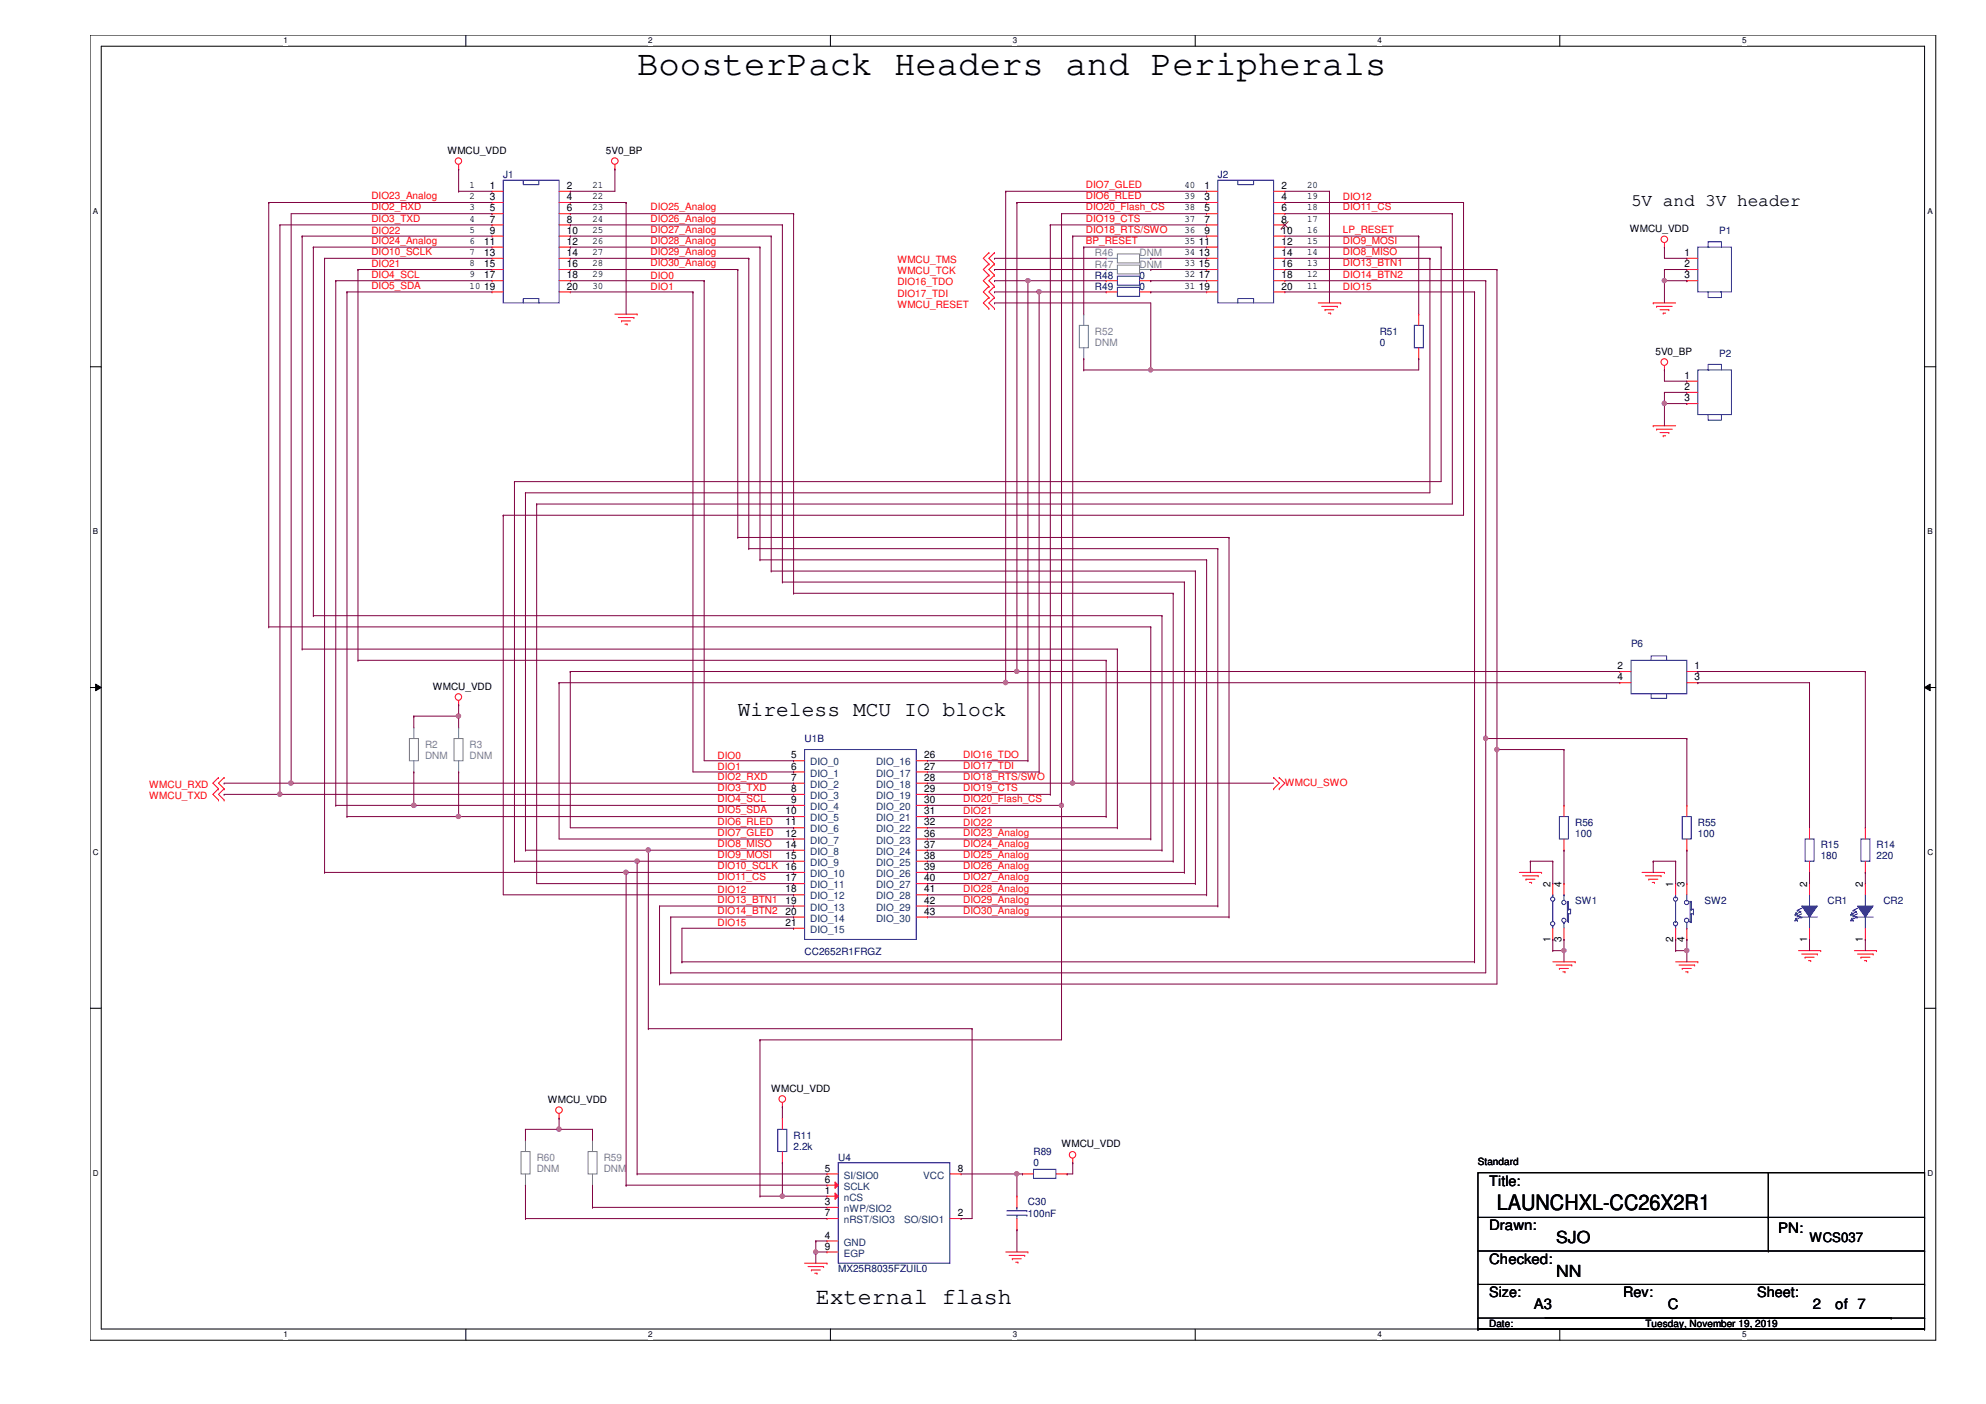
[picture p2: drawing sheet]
<svg xmlns="http://www.w3.org/2000/svg" width="420mm" height="297mm" viewBox="0 0 420 297" stroke-linecap="round" stroke-linejoin="round" font-family="sans-serif">
<path d="M19.1 7.4h390.4v276.1h-390.4zM21.4 9.8h385.8v271.4h-385.8z" fill="none" stroke="#000" stroke-width=".21"/>
<g fill="#fff">
<path d="M60 7.7h.9v1.9h-.9z"/>
<path d="M60 281.4h.9v1.9h-.9z"/>
</g>
<path d="M98.6 7.4v2.4M98.6 281.2v2.3" fill="none" stroke="#000" stroke-width=".21"/>
<g fill="#fff">
<path d="M137.1 7.7h.9v1.9h-.9z"/>
<path d="M137.1 281.4h.9v1.9h-.9z"/>
</g>
<path d="M175.7 7.4v2.4M175.7 281.2v2.3" fill="none" stroke="#000" stroke-width=".21"/>
<g fill="#fff">
<path d="M214.2 7.7h1v1.9h-1z"/>
<path d="M214.2 281.4h1v1.9h-1z"/>
</g>
<path d="M252.9 7.4v2.4M252.9 281.2v2.3" fill="none" stroke="#000" stroke-width=".21"/>
<g fill="#fff">
<path d="M291.4 7.7h1v1.9h-1z"/>
<path d="M291.4 281.4h1v1.9h-1z"/>
</g>
<path d="M330 7.4v2.4M330 281.2v2.3" fill="none" stroke="#000" stroke-width=".21"/>
<g fill="#fff">
<path d="M368.6 7.7h.9v1.9h-.9z"/>
<path d="M368.6 281.4h.9v1.9h-.9z"/>
<path d="M19.6 43.7h1.2v1.9h-1.2z"/>
<path d="M407.8 43.7h1.1v1.9h-1.1z"/>
<path d="M19.6 111.5h1.2v1.9h-1.2z"/>
<path d="M407.8 111.5h1.1v1.9h-1.1z"/>
</g>
<path d="M19.1 77.6h2.3M407.2 77.6h2.3" fill="none" stroke="#000" stroke-width=".21"/>
<g fill="#fff">
<path d="M19.6 179.4h1.3v1.9h-1.3z"/>
<path d="M407.8 179.4h1.2v1.9h-1.2z"/>
</g>
<path d="M19.1 145.5h2.3M20.2 144.7l1.2 .8-1.2 .6zM407.2 145.5l1.1-.8v1.4zM407.2 145.5h2.3" fill="none" stroke="#000" stroke-width=".21"/>
<path d="M20.2 144.7l1.2 .8-1.2 .6zM407.2 145.5l1.1-.8v1.4z" fill="#000"/>
<g fill="#fff">
<path d="M19.6 247.2h1.3v1.9h-1.3z"/>
<path d="M407.8 247.2h1.2v1.9h-1.2z"/>
</g>
<g fill="none" stroke="#000" stroke-width=".21">
<path d="M19.1 213.3h2.3M407.2 213.3h2.3M312.7 248.1h94.5v30.7h-94.5zM312.7 257.6h94.5M374.1 257.6h.1M374.1 248.1v16.6M407.2 257.6h.1M312.7 264.7h94.5M312.7 271.7h94.5M312.7 278.8v2.4M326.9 278.8h73.2M374.1 264.7h.1"/>
<path d="M400.1 278.8h.1M407.2 264.7h.1M407.2 271.7h.1M407.2 278.8h.1M407.2 278.8v2.4M312.7 281.2h.1M312.7 281.2h94.5M407.2 281.2h.1"/>
</g>
<g fill="none" stroke="#f00" stroke-width=".21">
<path d="M97 35.8h.1M97 34.8v1M130.1 35.8h.1M130.1 34.8v1M209.2 58.2h.1M209.2 55.8h.1M209.2 53.5h.1M209.2 58.2l-1.2 1.2 1.2 1.2M209.2 55.8l-1.2 1.2 1.2 1.2M209.2 53.5l-1.2 1.2 1.2 1.1M210.4 58.2h.1M210.4 55.8h.1"/>
<path d="M210.4 53.5h.1M210.4 58.2l-1.2 1.2 1.2 1.2M210.4 55.8l-1.2 1.2 1.2 1.2M210.4 53.5l-1.2 1.2 1.2 1.1M352.1 52.3h.1M352.1 51.3v1M130.1 66.5h4.7M130.8 67.2h3.3M131.5 67.9h.1M131.5 67.9h1.9M132.2 68.6h.5M132.7 68.6h.1"/>
<path d="M134.1 67.2h.1M134.8 66.5h.1M209.2 62.9h.1M209.2 65.3h.1M209.2 60.6h.1M209.2 62.9l-1.2 1.2 1.2 1.2M209.2 60.6l-1.2 1.2 1.2 1.1M210.4 62.9h.1M210.4 65.3h.1M210.4 60.6h.1M210.4 62.9l-1.2 1.2 1.2 1.2M210.4 60.6l-1.2 1.2 1.2 1.1"/>
<path d="M278.9 64.1h4.7M279.6 64.8h3.3M280.3 65.5h.1M280.3 65.5h1.9M281 66.3h.5M281.5 66.3h.1M282.9 64.8h.1M283.6 64.1h.1M349.8 64.1h.1M349.8 64.1h4.7M350.5 64.8h.1M350.5 64.8h3.3"/>
<path d="M351.2 65.5h1.9M351.9 66.3h.1M351.9 66.3h.5M352.1 78.3h.1M352.1 77.3v1M353.1 65.5h.1M349.8 90.1h.1M349.8 90.1h4.7M350.5 90.8h.1M350.5 90.8h3.3M351.2 91.5h1.9M351.9 92.2h.1"/>
<path d="M351.9 92.2h.5M353.1 91.5h.1M97 149.1h.1M97 148.2v.9M46.2 166.9h.1M46.2 169.2h.1M46.2 164.5h.1M46.2 166.9l-1.2 1.2 1.2 1.1M46.2 164.5l-1.2 1.2 1.2 1.2M47.4 166.9h.1M47.4 169.2h.1M47.4 164.5h.1"/>
<path d="M47.4 166.9l-1.2 1.2 1.2 1.1M47.4 164.5l-1.2 1.2 1.2 1.2M269.5 166.9h.1M269.5 164.5h.1M269.5 164.5l1.1 1.2-1.1 1.2M270.6 166.9h.1M270.6 164.5h.1M270.6 164.5l1.2 1.2-1.2 1.2M356.9 179.9h.1M356.9 170.4h.1M356.9 170.4v2.4M356.9 177.5v2.4"/>
<path d="M382.8 175.1h.1M382.8 175.1v2.4M321.4 184.6h4.7M322.1 185.3h3.3M322.8 186h.1M322.8 186h1.9M323.6 186.7h.4M324 186.7h.1M325.4 185.3h.1M326.1 184.6h.1M347.4 184.6h4.7M348.1 185.3h3.3"/>
<path d="M348.8 186h.1M348.8 186h1.9M349.5 186.7h.5M350 186.7h.1M351.4 185.3h.1M352.1 184.6h.1M382.8 184.6h.1M382.8 182.2v2.4M328.5 203.5h4.7M329.2 204.2h3.3M329.9 204.9h.1M329.9 204.9h1.9"/>
<path d="M330.6 205.6h.5M331.1 205.6h.1M332.5 204.2h.1M333.2 203.5h.1M354.5 203.5h4.7M355.2 204.2h3.3M355.9 204.9h.1M355.9 204.9h1.9M356.6 205.6h.5M357.1 205.6h.1M358.5 204.2h.1M359.2 203.5h.1"/>
<path d="M380.5 201.1h4.7M381.2 201.8h3.3M381.9 202.5h.1M381.9 202.5h1.9M382.6 203.2h.5M383.1 203.2h.1M384.5 201.8h.1M385.2 201.1h.1M392.3 201.1h4.7M393 201.8h3.3M393.7 202.5h.1M393.7 202.5h1.9"/>
<path d="M394.4 203.2h.5M394.9 203.2h.1M396.3 201.8h.1M397 201.1h.1M118.3 236.6h.1M118.3 235.6v1M165.5 234.2h.1M165.5 233.3v.9M226.9 246h.1M226.9 245.1v.9M170.2 267.2h4.8M170.9 268h3.3"/>
<path d="M171.7 268.7h.1M171.7 268.7h1.9M172.4 269.4h.4M172.8 269.4h.1M174.2 268h.1M175 267.2h.1M212.8 264.9h4.7M213.5 265.6h3.3M214.2 266.3h.1M214.2 266.3h1.9M214.9 267h.4M215.3 267h.1"/>
<path d="M216.8 265.6h.1M217.5 264.9h.1"/>
<circle cx="97" cy="34.1" r=".68"/>
<circle cx="130.1" cy="34.1" r=".69"/>
<circle cx="352.1" cy="50.6" r=".69"/>
<circle cx="352.1" cy="76.6" r=".7"/>
<circle cx="97" cy="147.5" r=".68"/>
<circle cx="118.3" cy="234.9" r=".69"/>
<circle cx="165.5" cy="232.5" r=".7"/>
<circle cx="226.9" cy="244.3" r=".68"/>
</g>
<path d="M355.9 172.8h1.9v4.7h-1.9zM381.9 177.5h1.9v4.7h-1.9zM177.3 246h23.7v21.2h-23.7z" fill="none" stroke="#00f" stroke-width=".21"/>
<path d="M176.7 252.4l.6 .7-.6 .6z" fill="#f00"/>
<path d="M175 253.1h.1M175 255.4h.1M175 248.4h.1M175 253.1h2.3M175 255.4h2.3M175 248.4h2.3M176.7 252.4l.6 .7-.6 .6zM201 257.8h2.3M203.3 257.8h.1M175 262.6h.1M175 262.6h2.3" fill="none" stroke="#f00" stroke-width=".21"/>
<path d="M176.7 250.1l.6 .6-.6 .7z" fill="#f00"/>
<g fill="none" stroke="#f00" stroke-width=".21">
<path d="M234 59.4h.1M234 59.4h2.4M241.1 59.4h2.4M243.5 59.4h.1M255.3 40.5h.1M255.3 42.8h.1M255.3 45.2h.1M255.3 47.6h.1M255.3 50h.1M255.3 52.3h.1M255.3 54.7h.1M255.3 57h.1"/>
<path d="M255.3 59.4h.1M255.3 40.5h2.3M255.3 42.8h2.3M255.3 45.2h2.3M255.3 47.6h2.3M255.3 50h2.3M255.3 52.3h2.3M255.3 54.7h2.3M255.3 57h2.3M255.3 59.4h2.3M269.5 40.5h2.3M269.5 42.8h2.3"/>
<path d="M269.5 45.2h2.3M269.5 47.6h2.3M269.5 50h2.3M269.5 52.3h2.3M269.5 54.7h2.3M269.5 57h2.3M269.5 59.4h2.3M271.8 40.5h.1M271.8 42.8h.1M271.8 45.2h.1M271.8 47.6h.1M271.8 50h.1"/>
<path d="M271.8 52.3h.1M271.8 54.7h.1M271.8 57h.1M271.8 59.4h.1M255.3 61.8h.1M255.3 61.8h2.3M269.5 61.8h2.3M271.8 61.8h.1M167.9 161h.1M167.9 163.3h.1M167.9 165.7h.1M167.9 168.1h.1"/>
<path d="M167.9 170.4h.1M167.9 172.8h.1M167.9 175.1h.1M167.9 177.5h.1M167.9 179.9h.1M167.9 161h2.3M167.9 163.3h2.3M167.9 165.7h2.3M167.9 168.1h2.3M167.9 170.4h2.3M167.9 172.8h2.3M167.9 175.1h2.3"/>
<path d="M167.9 177.5h2.3M167.9 179.9h2.3M193.8 161h2.4M193.8 163.3h2.4M193.8 165.7h2.4M193.8 168.1h2.4M193.8 170.4h2.4M193.8 172.8h2.4M193.8 175.1h2.4M193.8 177.5h2.4M193.8 179.9h2.4M196.2 161h.1"/>
<path d="M196.2 163.3h.1M196.2 165.7h.1M196.2 168.1h.1M196.2 170.4h.1M196.2 172.8h.1M196.2 175.1h.1M196.2 177.5h.1M196.2 179.9h.1M330.9 179.9h.1M330.9 170.4h.1M330.9 170.4v2.4M330.9 177.5v2.4"/>
<path d="M167.9 182.2h.1M167.9 184.6h.1M167.9 186.9h.1M167.9 189.3h.1M167.9 191.7h.1M167.9 194h.1M167.9 196.4h.1M167.9 182.2h2.3M167.9 184.6h2.3M167.9 186.9h2.3M167.9 189.3h2.3M167.9 191.7h2.3"/>
<path d="M167.9 194h2.3M167.9 196.4h2.3M193.8 182.2h2.4M193.8 184.6h2.4M193.8 186.9h2.4M193.8 189.3h2.4M193.8 191.7h2.4M193.8 194h2.4M196.2 182.2h.1M196.2 184.6h.1M196.2 186.9h.1M196.2 189.3h.1"/>
<path d="M196.2 191.7h.1M196.2 194h.1M328.5 198.8h.1M328.5 186.9h.1M328.5 186.9v2.4M328.5 196.4v2.4M330.9 198.8h.1M330.9 186.9h.1M330.9 186.9v2.4M330.9 196.4v2.4M175 250.7h.1M175 257.8h.1"/>
<path d="M175 250.7h2.3M175 257.8h2.3M176.7 250.1l.6 .6-.6 .7zM201 248.4h2.3M203.3 248.4h.1M175 264.9h.1M175 264.9h2.3"/>
</g>
<g fill="none" stroke="#808080" stroke-width=".21">
<path d="M234 54.7h.1M234 57h.1M234 54.7h2.4M234 57h2.4M236.4 53.7h4.7v1.9h-4.7zM236.4 56.1h4.7v1.9h-4.7zM241.1 54.7h2.4M241.1 57h2.4M243.5 54.7h.1M243.5 57h.1M110.2 243.6h1.9v4.8h-1.9zM111.2 250.7h.1"/>
<path d="M111.2 241.3h.1M111.2 241.3v2.3M111.2 248.4v2.3"/>
</g>
<g fill="none" stroke="#00f" stroke-width=".21">
<path d="M257.6 38.1h11.9v26h-11.9zM261.9 38.1v1h3.3v-1M236.4 58.4h4.7v1.9h-4.7zM261.9 64.1v-.9h3.3v.9M170.2 158.6h23.6v40.2h-23.6zM329.9 172.8h1.9v4.7h-1.9zM328.5 190.7h.1M328.5 195.9h.1M328.5 189.3h.1M328.5 189.3v.5M328.5 190.7v4.3M328.5 195.9v.5"/>
<path d="M330.9 189.3h.1M330.9 195.2h.1M330.9 189.3v1.2M330.9 195.2v1.2M331.6 190.7h.1M331.6 190.7h.2M331.6 190.7v4.3h.2M331.8 190.7h.1M331.8 193.3h.1M331.8 192.4h.1M331.8 195h.1M331.8 190.7v1.7"/>
<path d="M331.8 193.3v1.7M331.8 192.4h.5M332.3 192.4h.1M332.3 192.4v.9h-.5M381.2 194h.1M381.2 194h3.3"/>
<circle cx="328.5" cy="190.2" r=".45"/>
<circle cx="328.5" cy="195.4" r=".45"/>
<circle cx="330.8" cy="194.7" r=".45"/>
<circle cx="330.8" cy="190.9" r=".45"/>
</g>
<path d="M271.1 48.3h.1M271.1 46.9l1.5 1.4M272.5 46.9l-1.4 1.4M272.6 48.3h.1" fill="none" stroke="#804000" stroke-width=".21"/>
<path d="M381.2 191.7h3.3l-1.7 2.3z" fill-rule="evenodd" fill="#00f"/>
<g fill="none" stroke="#00f" stroke-width=".21">
<path d="M106.5 38.1h11.8v26h-11.8zM110.7 38.1v1h3.3v-1M359.2 52.3h7.1v9.5h-7.1zM361.6 52.3h-.2v-1.2h2.8v1.2M110.7 64.1v-.9h3.3v.9M236.4 60.8h4.7v1.9h-4.7zM299.2 68.8h1.9v4.8h-1.9zM361.4 61.8v1.1h2.8v-1.1h-.3M345.1 139.7h11.8v7.1h-11.8zM349.3 139.7v-.9h3.3v.9M349.3 146.8v.9h3.3v-.9M379.8 193.5h.1"/>
<path d="M379.8 194.7h.1M379.8 193.5h.4M379.8 194.7h.4M380 193.1h.1M380 194.3h.1M380 193.1l-.2 .4M380 194.3l-.2 .4M380.2 192.6h.1M380.2 193.5h.1M380.2 194.7h.1M380.2 193.8h.1M380.2 192.6l.8 .3"/>
<path d="M380.2 193.8l.8 .2M381 192.9h.1M381 194h.1M381 192.9l-1.2 .6M381 194l-1.2 .7M381.2 191.7h3.3l-1.7 2.3zM381.2 192.2l-1 .4M381.2 193.3l-1 .5M382.8 194h.1M382.8 191.7h.1M382.8 189.3v2.4M382.8 194v2.4"/>
<path d="M393 194h.1M393 194h3.3"/>
</g>
<g fill="none" stroke="#f00" stroke-width=".21">
<path d="M104.1 40.5h.1M104.1 42.8h.1M104.1 45.2h.1M104.1 47.6h.1M104.1 50h.1M104.1 52.3h.1M104.1 54.7h.1M104.1 57h.1M104.1 59.4h.1M104.1 54.7h2.4M104.1 57h2.4M104.1 59.4h2.4"/>
<path d="M104.1 40.5h2.4M104.1 42.8h2.4M104.1 45.2h2.4M104.1 47.6h2.4M104.1 50h2.4M104.1 52.3h2.4M118.3 54.7h2.4M118.3 57h2.4M118.3 59.4h2.4M118.3 40.5h2.4M118.3 42.8h2.4M118.3 45.2h2.4"/>
<path d="M118.3 47.6h2.4M118.3 50h2.4M118.3 52.3h2.4M120.7 40.5h.1M120.7 42.8h.1M120.7 45.2h.1M120.7 47.6h.1M120.7 50h.1M120.7 52.3h.1M120.7 54.7h.1M120.7 57h.1M120.7 59.4h.1"/>
<path d="M356.9 54.7h.1M356.9 57h.1M356.9 59.4h.1M356.9 54.7h2.3M356.9 57h2.3M356.9 59.4h2.3M104.1 61.8h.1M104.1 61.8h2.4M118.3 61.8h2.4M120.7 61.8h.1M234 61.8h.1M234 61.8h2.4"/>
<path d="M241.1 61.8h2.4M243.5 61.8h.1M300.1 66.5h.1M300.1 75.9h.1M300.1 66.5v2.3M300.1 73.6v2.3M342.7 142.1h.1M342.7 144.4h.1M342.7 142.1h2.4M342.7 144.4h2.4M356.9 142.1h2.3M356.9 144.4h2.3"/>
<path d="M359.2 142.1h.1M359.2 144.4h.1M382.8 186.9h.1M382.8 198.8h.1M382.8 186.9v2.4M382.8 196.4v2.4"/>
</g>
<path d="M228.3 68.8h2v4.8h-2zM229.3 66.5h.1M229.3 75.9h.1M229.3 66.5v2.3M229.3 73.6v2.3M124.4 243.6h1.9v4.8h-1.9zM125.3 250.7h.1M125.3 241.3h.1M125.3 241.3v2.3M125.3 248.4v2.3" fill="none" stroke="#808080" stroke-width=".21"/>
<path d="M393 191.7h3.3l-1.7 2.3z" fill-rule="evenodd" fill="#00f"/>
<g fill="none" stroke="#00f" stroke-width=".21">
<path d="M359.2 78.3h7.1v9.4h-7.1zM361.6 78.3h-.2v-1.2h2.8v1.2M361.4 87.7v1.2h2.8v-1.2h-.3M393.7 177.5h1.9v4.7h-1.9zM354.5 195h.1M354.5 189.8h.1M354.5 196.4h.1M354.5 189.3v.5M354.5 190.7v4.3M354.5 195.9v.5M356.9 196.4h.1M356.9 190.5h.1"/>
<path d="M356.9 189.3v1.2M356.9 195.2v1.2M357.5 195h.1M357.5 195h.3M357.8 195h.1M357.8 192.4h.1M357.8 193.3h.1M357.8 190.7h.1M357.8 190.7v1.7M357.8 193.3v1.7M357.8 192.4h.5v.9M357.8 193.3h.5"/>
<path d="M357.8 190.7h-.3v4.3M358.3 193.3h.1M391.6 193.5h.1M391.6 194.7h.1M391.6 193.5h.4M391.6 194.7h.4M391.8 193.1h.1M391.8 194.3h.1M391.8 193.1l-.2 .4M391.8 194.3l-.2 .4M392 192.6h.1M392 193.5h.1"/>
<path d="M392 194.7h.1M392 193.8h.1M392 192.6l.8 .3M392 193.8l.8 .2M392.8 192.9h.1M392.8 194h.1M392.8 192.9l-1.2 .6M392.8 194l-1.2 .7M393 191.7h3.3l-1.7 2.3zM393 192.2l-1 .4M393 193.3l-1 .5M394.6 194h.1"/>
<path d="M394.6 191.7h.1M394.6 189.3v2.4M394.6 194v2.4M164.5 238.9h2v4.7h-2zM213 257.1h4.3M213 256.2h4.3M215.1 257.1h.1M215.1 255.4h.1M215.1 255.4v.8M215.1 257.1v.7M217.3 257.1h.1M217.3 256.2h.1"/>
<path d="M218.7 247.4h4.7v1.9h-4.7z"/>
<circle cx="354.5" cy="195.4" r=".45"/>
<circle cx="354.5" cy="190.2" r=".45"/>
<circle cx="356.8" cy="194.7" r=".46"/>
<circle cx="356.8" cy="190.9" r=".46"/>
</g>
<g fill="none" stroke="#f00" stroke-width=".21">
<path d="M356.9 80.6h.1M356.9 83h.1M356.9 85.4h.1M356.9 80.6h2.3M356.9 83h2.3M356.9 85.4h2.3M394.6 175.1h.1M394.6 175.1v2.4M354.5 186.9h.1M354.5 198.8h.1M354.5 186.9v2.4M354.5 196.4v2.4"/>
<path d="M356.9 186.9h.1M356.9 198.8h.1M356.9 186.9v2.4M356.9 196.4v2.4M394.6 186.9h.1M394.6 198.8h.1M394.6 184.6h.1M394.6 182.2v2.4M394.6 186.9v2.4M394.6 196.4v2.4M165.5 236.6h.1M165.5 236.6v2.3"/>
<path d="M165.5 246h.1M165.5 243.6v2.4M215.1 253.1h.1M215.1 253.1v2.3M215.1 257.8v2.4M216.3 248.4h.1M216.3 248.4h2.4M223.4 248.4h2.4M225.8 248.4h.1M215.1 260.2h.1"/>
</g>
<path d="M86.6 156.3h1.9v4.7h-1.9zM87.5 153.9h.1M87.5 153.9v2.4M96.1 156.3h1.9v4.7h-1.9zM97 153.9h.1M97 153.9v2.4M87.5 163.3h.1M87.5 161v2.3M97 163.3h.1M97 161v2.3" fill="none" stroke="#808080" stroke-width=".21"/>
<path d="M352.1 57h.1M352.1 59.4h.1M352.1 57h4.8M352.1 57v7.1M352.1 59.4h4.8M356.9 57h.1M356.9 59.4h.1" fill="none" stroke="#800040" stroke-width=".21"/>
<circle cx="352.1" cy="59.4" r=".45" fill="#f0f"/>
<circle cx="352.1" cy="59.4" r=".45" fill="none" stroke="#f0f" stroke-width=".21"/>
<g fill="none" stroke="#800040" stroke-width=".21">
<path d="M217.5 59.4h.1M217.5 59.4h16.5M219.8 61.8h.1M219.8 61.8h14.2M352.1 83h.1M352.1 83h4.8M352.1 83v2.4h4.8M356.9 83h.1M356.9 85.4h.1M196.2 165.7h30.7M226.9 165.7h.1M215.1 260.2h.1"/>
<path d="M215.1 260.2v4.7"/>
</g>
<circle cx="352.1" cy="85.3" r=".46" fill="#f0f"/>
<circle cx="352.1" cy="85.3" r=".46" fill="none" stroke="#f0f" stroke-width=".21"/>
<g fill="none" stroke="#800040" stroke-width=".21">
<path d="M97 35.8h.1M97 35.8v4.7M130.1 35.8h.1M130.1 35.8v4.7M68.7 54.7h.1M68.7 54.7h35.4M71 59.4h.1M71 59.4h33.1M97 40.5h.1M97 40.5h7.1M120.7 42.8h11.8M120.7 54.7h37.7"/>
<path d="M120.7 57h35.4M120.7 59.4h28.3M132.5 42.8h.1M149 59.4h.1M156.1 57h.1M158.4 54.7h.1M226.9 50h.1M226.9 50h28.4M271.8 40.5h9.5M271.8 54.7h30.7M271.8 45.2h35.5M271.8 52.3h33.1"/>
<path d="M281.3 40.5h.1M302.5 54.7h.1M304.9 52.3h.1M307.3 45.2h.1M73.4 61.8h.1M73.4 61.8h30.7M120.7 61.8h25.9M146.6 61.8h.1M352.1 85.4h.1M352.1 85.4v4.7M106.5 109h.1M106.5 109h203.1"/>
<path d="M111.2 104.3h.1M111.2 104.3h191.3M113.5 106.6h.1M113.5 106.6h193.8M66.3 130.3h.1M66.3 130.3h179.5M139.5 191.7h28.4M141.9 194h26M167.9 194h.1M167.9 191.7h.1M139.5 208.2h.1M139.5 208.2h177.2"/>
<path d="M165.5 246h.1M165.5 253.1h.1M165.5 246v7.1M165.5 253.1h9.5"/>
</g>
<circle cx="165.5" cy="253.1" r=".46" fill="#f0f"/>
<circle cx="165.5" cy="253.1" r=".46" fill="none" stroke="#f0f" stroke-width=".21"/>
<g fill="none" stroke="#800040" stroke-width=".21">
<path d="M165.5 234.2h.1M165.5 234.2v2.4M132.5 250.7h.1M132.5 250.7h42.5M134.8 248.4h.1M134.8 248.4h40.2M160.8 253.1h.1M160.8 253.1h4.7M172.6 262.6h.1M172.6 264.9h.1M172.6 262.6h2.4M172.6 262.6v2.3"/>
<path d="M172.6 264.9h2.4"/>
</g>
<circle cx="172.6" cy="264.9" r=".46" fill="#f0f"/>
<circle cx="172.6" cy="264.9" r=".46" fill="none" stroke="#f0f" stroke-width=".21"/>
<path d="M203.3 257.8h.1M203.3 257.8h2.4M203.3 248.4h11.8M215.1 248.4h.1M215.1 248.4v4.7M172.6 264.9h.1M172.6 264.9v2.3" fill="none" stroke="#800040" stroke-width=".21"/>
<circle cx="215.1" cy="248.3" r=".46" fill="#f0f"/>
<circle cx="215.1" cy="248.3" r=".46" fill="none" stroke="#f0f" stroke-width=".21"/>
<g fill="none" stroke="#800040" stroke-width=".21">
<path d="M68.7 54.7h.1M68.7 54.7v129.9M302.5 54.7h.1M302.5 54.7v49.6M304.9 52.3h.1M304.9 52.3v49.6M307.3 45.2h.1M307.3 45.2v61.4M352.1 52.3h.1M352.1 52.3v2.4h4.8M356.9 54.7h.1M352.1 78.3h.1"/>
<path d="M352.1 78.3v2.3h4.8M356.9 80.6h.1M47.4 165.7h.1M47.4 168.1h.1M47.4 165.7h14.2M47.4 168.1h11.8M196.2 161h21.3M196.2 163.3h23.6M217.5 161h.1M219.8 163.3h.1M68.7 184.6h.1M68.7 184.6h63.8"/>
<path d="M139.5 191.7h.1M139.5 191.7v16.5"/>
</g>
<circle cx="132.4" cy="184.5" r=".46" fill="#f0f"/>
<circle cx="132.4" cy="184.5" r=".46" fill="none" stroke="#f0f" stroke-width=".21"/>
<path d="M108.8 182.2h.1M108.8 182.2h26" fill="none" stroke="#800040" stroke-width=".21"/>
<circle cx="134.8" cy="182.2" r=".47" fill="#f0f"/>
<circle cx="134.8" cy="182.2" r=".47" fill="none" stroke="#f0f" stroke-width=".21"/>
<g fill="none" stroke="#800040" stroke-width=".21">
<path d="M108.8 101.9h.1M108.8 101.9v80.3M108.8 101.9h196.1M111.2 104.3h.1M111.2 104.3v75.6M113.5 106.6h.1M113.5 106.6v80.3h54.4M382.8 144.4h.1M382.8 144.4v30.7M394.6 142.1h.1M394.6 142.1v33M111.2 179.9h.1"/>
<path d="M111.2 179.9h26M132.5 184.6h35.4M134.8 182.2h.1M134.8 182.2v66.2M134.8 182.2h33.1M167.9 184.6h.1M167.9 182.2h.1M167.9 186.9h.1M354.5 198.8h.1M354.5 198.8v2.3M356.9 198.8h.1M356.9 198.8v4.7"/>
<path d="M382.8 184.6h.1M382.8 198.8h.1M382.8 184.6v2.3M382.8 198.8v2.3M394.6 184.6h.1M394.6 198.8h.1M394.6 184.6v2.3M394.6 198.8v2.3M356.9 201.1h.1"/>
</g>
<circle cx="356.8" cy="201.1" r=".46" fill="#f0f"/>
<circle cx="356.8" cy="201.1" r=".46" fill="none" stroke="#f0f" stroke-width=".21"/>
<g fill="none" stroke="#800040" stroke-width=".21">
<path d="M120.7 40.5h.1M120.7 40.5h9.4M217.5 59.4h.1M217.5 59.4v101.6M219.8 61.8h.1M219.8 61.8v101.5M120.7 142.1h.1M120.7 142.1h94.4M330.9 158.6h.1M330.9 158.6v11.8M356.9 156.3h.1M356.9 156.3v14.1"/>
<path d="M359.2 144.4h.1M359.2 142.1h.1M359.2 142.1h35.4M359.2 144.4h23.6M330.9 201.1h.1M330.9 201.1v2.4M354.5 201.1h.1M354.5 201.1h2.4"/>
</g>
<circle cx="219.8" cy="61.7" r=".46" fill="#f0f"/>
<circle cx="219.8" cy="61.7" r=".46" fill="none" stroke="#f0f" stroke-width=".21"/>
<path d="M61.6 45.2v120.5M61.6 165.7h.1" fill="none" stroke="#800040" stroke-width=".21"/>
<circle cx="61.6" cy="165.7" r=".46" fill="#f0f"/>
<circle cx="61.6" cy="165.7" r=".46" fill="none" stroke="#f0f" stroke-width=".21"/>
<g fill="none" stroke="#800040" stroke-width=".21">
<path d="M118.3 144.4h.1M118.3 144.4v33.1h49.6M120.7 142.1h.1M120.7 142.1v33h47.2M215.1 142.1h.1M215.1 142.1h127.6M59.2 168.1h.1M59.2 168.1h108.7M61.6 165.7h106.3M167.9 165.7h.1M167.9 177.5h.1M167.9 175.1h.1"/>
<path d="M196.2 177.5h47.3M196.2 179.9h49.6M243.5 177.5h.1M245.8 179.9h.1M196.2 182.2h52M196.2 184.6h54.4M196.2 186.9h56.7M196.2 189.3h59.1M196.2 191.7h61.4M248.2 182.2h.1M250.6 184.6h.1M252.9 186.9h.1"/>
<path d="M255.3 189.3h.1M257.6 191.7h.1"/>
</g>
<circle cx="215.1" cy="142" r=".46" fill="#f0f"/>
<circle cx="215.1" cy="142" r=".46" fill="none" stroke="#f0f" stroke-width=".21"/>
<path d="M226.9 50h.1M226.9 50v115.7M144.3 196.4h23.6M167.9 196.4h.1" fill="none" stroke="#800040" stroke-width=".21"/>
<circle cx="226.9" cy="165.7" r=".46" fill="#f0f"/>
<circle cx="226.9" cy="165.7" r=".46" fill="none" stroke="#f0f" stroke-width=".21"/>
<g fill="none" stroke="#800040" stroke-width=".21">
<path d="M71 59.4h.1M71 59.4v111M149 59.4h.1M149 59.4v101.6h18.9M210.4 54.7h.1M210.4 57h.1M210.4 54.7h23.6M210.4 57h23.6M73.4 61.8h.1M73.4 61.8v111M146.6 61.8h.1M146.6 61.8v101.5h21.3"/>
<path d="M71 170.4h.1M71 170.4h16.5M73.4 172.8h.1M73.4 172.8h23.6M137.2 179.9h.1M137.2 179.9v37.7M167.9 161h.1M167.9 163.3h.1M196.2 172.8h37.8M196.2 175.1h40.2M234 172.8h.1M236.4 175.1h.1"/>
</g>
<circle cx="137.1" cy="179.8" r=".46" fill="#f0f"/>
<circle cx="137.1" cy="179.8" r=".46" fill="none" stroke="#f0f" stroke-width=".21"/>
<g fill="none" stroke="#800040" stroke-width=".21">
<path d="M271.8 50h28.3M300.1 50h.1M106.5 109h.1M106.5 109v80.3h61.4M137.2 179.9h30.7M167.9 179.9h.1M196.2 170.4h28.4M224.6 170.4h.1M167.9 189.3h.1M137.2 217.6h.1M137.2 217.6h68.5M205.7 217.6h.1"/>
<path d="M205.7 217.6v40.2"/>
</g>
<circle cx="224.5" cy="170.4" r=".46" fill="#f0f"/>
<circle cx="224.5" cy="170.4" r=".46" fill="none" stroke="#f0f" stroke-width=".21"/>
<g fill="none" stroke="#800040" stroke-width=".21">
<path d="M210.4 59.4h.1M210.4 59.4h7.1M222.2 47.6h.1M222.2 47.6v120.5M224.6 45.2h.1M224.6 45.2v125.2M234 139.7h.1M234 139.7v33.1M236.4 137.3h.1M236.4 137.3v37.8M196.2 168.1h26M222.2 168.1h.1"/>
<path d="M196.2 194h63.8M260 194h.1M160.8 220h.1M160.8 220h63.8M160.8 220v33.1"/>
</g>
<circle cx="217.5" cy="59.4" r=".46" fill="#f0f"/>
<circle cx="217.5" cy="59.4" r=".46" fill="none" stroke="#f0f" stroke-width=".21"/>
<g fill="none" stroke="#800040" stroke-width=".21">
<path d="M132.5 42.8h.1M132.5 42.8v23.7M243.5 54.7h.1M243.5 57h.1M243.5 59.4h.1M243.5 54.7h11.8M243.5 57h11.8M243.5 59.4h11.8M281.3 40.5h.1M281.3 40.5v23.6M300.1 50h.1M300.1 50v16.5"/>
<path d="M210.4 61.8h.1M210.4 64.1h.1M210.4 61.8h9.4M210.4 64.1h33.1v14.2M229.3 78.3h.1M229.3 78.3h14.2M243.5 61.8h.1M243.5 78.3h.1M243.5 61.8h11.8M328.5 198.8h.1M328.5 198.8v2.3M330.9 198.8h.1"/>
<path d="M330.9 198.8v2.3h-2.4M328.5 201.1h.1"/>
</g>
<circle cx="330.8" cy="201.1" r=".45" fill="#f0f"/>
<circle cx="330.8" cy="201.1" r=".45" fill="none" stroke="#f0f" stroke-width=".21"/>
<g fill="none" stroke="#800040" stroke-width=".21">
<path d="M56.9 42.8h.1M56.9 42.8v89.8M56.9 42.8h47.2M66.3 52.3h.1M66.3 52.3v78M66.3 52.3h37.8M156.1 57h.1M156.1 57v56.7M158.4 54.7h.1M158.4 54.7v61.4M212.8 40.5h.1M212.8 40.5h42.5"/>
<path d="M212.8 40.5v103.9M222.2 47.6h.1M222.2 47.6h33.1M224.6 45.2h.1M224.6 45.2h30.7M156.1 113.7h.1M156.1 113.7h103.9M158.4 116.1h.1M158.4 116.1h99.2M160.8 118.4h.1M160.8 118.4h94.5M257.6 116.1h.1"/>
<path d="M257.6 116.1v75.6M260 113.7h.1M260 113.7v80.3M56.9 132.6h.1M56.9 132.6h186.6M63.9 137.3h.1M63.9 137.3h172.5M75.7 139.7h.1M75.7 139.7h158.3M163.2 120.8h.1M163.2 120.8h89.7M165.5 123.1h.1"/>
<path d="M165.5 123.1h85.1M243.5 132.6h.1M243.5 132.6v44.9M245.8 130.3h.1M245.8 130.3v49.6M248.2 125.5h.1M248.2 125.5v56.7M250.6 123.1h.1M250.6 123.1v61.5M252.9 120.8h.1M252.9 120.8v66.1M118.3 144.4h.1"/>
<path d="M118.3 144.4h224.4M212.8 144.4h.1M224.6 170.4h.1M224.6 170.4v49.6M226.9 165.7h.1M226.9 165.7h42.6M330.9 179.9h.1M330.9 179.9v7M356.9 179.9h.1M356.9 179.9v7M141.9 194h.1M141.9 194v11.8"/>
<path d="M323.8 182.2h.1M323.8 182.2h4.7M323.8 182.2v2.4M328.5 182.2h.1M328.5 182.2v4.7M349.8 182.2h.1M349.8 182.2v2.4M349.8 182.2h4.7M354.5 182.2h.1M354.5 182.2v4.7M141.9 205.8h.1M141.9 205.8h172.4"/>
</g>
<circle cx="212.7" cy="144.4" r=".46" fill="#f0f"/>
<circle cx="212.7" cy="144.4" r=".46" fill="none" stroke="#f0f" stroke-width=".21"/>
<path d="M215.1 42.8h.1M215.1 42.8h40.2M215.1 42.8v99.3M271.8 42.8h37.8M271.8 57h44.9M309.6 42.8h.1M309.6 42.8v66.2M316.7 57h.1M316.7 57v101.6M255.3 118.4h.1M255.3 118.4v70.9M316.7 158.6h.1" fill="none" stroke="#800040" stroke-width=".21"/>
<circle cx="316.7" cy="158.6" r=".46" fill="#f0f"/>
<circle cx="316.7" cy="158.6" r=".46" fill="none" stroke="#f0f" stroke-width=".21"/>
<path d="M271.8 59.4h42.5M314.3 59.4h.1M314.3 59.4v96.9M314.3 156.3h.1M316.7 158.6h.1M316.7 158.6h14.2" fill="none" stroke="#800040" stroke-width=".21"/>
<circle cx="314.3" cy="156.2" r=".46" fill="#f0f"/>
<circle cx="314.3" cy="156.2" r=".46" fill="none" stroke="#f0f" stroke-width=".21"/>
<g fill="none" stroke="#800040" stroke-width=".21">
<path d="M271.8 61.8h40.2M312 61.8h.1M312 61.8v141.7M87.5 151.5h.1M87.5 151.5v2.4M97 149.1h.1M97 149.1v2.4h-9.5M314.3 156.3h.1M314.3 156.3h42.6M314.3 156.3v49.5M316.7 158.6h.1M316.7 158.6v49.6"/>
<path d="M144.3 196.4v7.1M144.3 203.5h.1M144.3 203.5h167.7M312 203.5h.1"/>
</g>
<circle cx="97" cy="151.5" r=".46" fill="#f0f"/>
<circle cx="97" cy="151.5" r=".46" fill="none" stroke="#f0f" stroke-width=".21"/>
<g fill="none" stroke="#800040" stroke-width=".21">
<path d="M63.9 50h.1M63.9 50h40.2M63.9 50v87.3M75.7 57h.1M75.7 57v82.7M75.7 57h28.4M120.7 52.3h.1M120.7 50h.1M120.7 47.6h.1M120.7 50h42.5M120.7 52.3h40.1M120.7 47.6h44.8"/>
<path d="M120.7 45.2h47.2M160.8 52.3h.1M160.8 52.3v66.1M163.2 50h.1M163.2 50v70.8M165.5 47.6h.1M165.5 47.6v75.5M167.9 45.2h.1M167.9 45.2v80.3M167.9 125.5h.1M167.9 125.5h80.3M97 151.5h.1"/>
<path d="M97 151.5v2.4M97 163.3h.1M97 163.3v9.5h70.9M167.9 172.8h.1"/>
</g>
<circle cx="97" cy="172.7" r=".46" fill="#f0f"/>
<circle cx="97" cy="172.7" r=".46" fill="none" stroke="#f0f" stroke-width=".21"/>
<path d="M87.5 163.3h.1M87.5 163.3v7.1h80.4M167.9 170.4h.1" fill="none" stroke="#800040" stroke-width=".21"/>
<circle cx="87.5" cy="170.4" r=".47" fill="#f0f"/>
<circle cx="87.5" cy="170.4" r=".47" fill="none" stroke="#f0f" stroke-width=".21"/>
<path d="M229.3 52.3h.1M229.3 52.3h26M229.3 52.3v14.2M229.3 75.9h.1M229.3 75.9v2.4M243.5 78.3h.1M300.1 75.9h.1M300.1 75.9v2.4h-56.6" fill="none" stroke="#800040" stroke-width=".21"/>
<circle cx="243.4" cy="78.2" r=".45" fill="#f0f"/>
<circle cx="243.4" cy="78.2" r=".45" fill="none" stroke="#f0f" stroke-width=".21"/>
<g fill="none" stroke="#800040" stroke-width=".21">
<path d="M111.2 238.9h.1M111.2 238.9v2.4M111.2 238.9h14.1M118.3 236.6h.1M118.3 238.9h.1M118.3 236.6v2.3M125.3 238.9h.1M125.3 238.9v2.4M111.2 257.8h.1M111.2 250.7h.1M111.2 257.8h63.8M111.2 250.7v7.1"/>
<path d="M125.3 255.4h.1M125.3 250.7h.1M125.3 255.4h49.7M125.3 250.7v4.7"/>
</g>
<circle cx="118.2" cy="238.9" r=".46" fill="#f0f"/>
<circle cx="118.2" cy="238.9" r=".46" fill="none" stroke="#f0f" stroke-width=".21"/>
<path d="M59.2 47.6h.1M59.2 47.6h44.9M59.2 47.6v120.5M61.6 45.2h42.5M104.1 45.2h.1M59.2 168.1h.1" fill="none" stroke="#800040" stroke-width=".21"/>
<circle cx="59.2" cy="168" r=".46" fill="#f0f"/>
<circle cx="59.2" cy="168" r=".46" fill="none" stroke="#f0f" stroke-width=".21"/>
<path d="M132.5 184.6v66.1M132.5 250.7h.1M215.1 248.4h1.2M216.3 248.4h.1M225.8 248.4h.1M226.9 246h.1M226.9 246v2.4h-1.1" fill="none" stroke="#800040" stroke-width=".21"/>
<circle cx="352.1" cy="59.4" r=".45" fill="#f0f"/>
<circle cx="352.1" cy="59.4" r=".45" fill="none" stroke="#f0f" stroke-width=".21"/>
<circle cx="352.1" cy="85.3" r=".46" fill="#f0f"/>
<circle cx="352.1" cy="85.3" r=".46" fill="none" stroke="#f0f" stroke-width=".21"/>
<circle cx="165.5" cy="253.1" r=".46" fill="#f0f"/>
<circle cx="165.5" cy="253.1" r=".46" fill="none" stroke="#f0f" stroke-width=".21"/>
<circle cx="172.6" cy="264.9" r=".46" fill="#f0f"/>
<circle cx="172.6" cy="264.9" r=".46" fill="none" stroke="#f0f" stroke-width=".21"/>
<circle cx="215.1" cy="248.3" r=".46" fill="#f0f"/>
<circle cx="215.1" cy="248.3" r=".46" fill="none" stroke="#f0f" stroke-width=".21"/>
<circle cx="132.4" cy="184.5" r=".46" fill="#f0f"/>
<circle cx="132.4" cy="184.5" r=".46" fill="none" stroke="#f0f" stroke-width=".21"/>
<circle cx="134.8" cy="182.2" r=".47" fill="#f0f"/>
<circle cx="134.8" cy="182.2" r=".47" fill="none" stroke="#f0f" stroke-width=".21"/>
<circle cx="356.8" cy="201.1" r=".46" fill="#f0f"/>
<circle cx="356.8" cy="201.1" r=".46" fill="none" stroke="#f0f" stroke-width=".21"/>
<circle cx="219.8" cy="61.7" r=".46" fill="#f0f"/>
<circle cx="219.8" cy="61.7" r=".46" fill="none" stroke="#f0f" stroke-width=".21"/>
<circle cx="61.6" cy="165.7" r=".46" fill="#f0f"/>
<circle cx="61.6" cy="165.7" r=".46" fill="none" stroke="#f0f" stroke-width=".21"/>
<circle cx="215.1" cy="142" r=".46" fill="#f0f"/>
<circle cx="215.1" cy="142" r=".46" fill="none" stroke="#f0f" stroke-width=".21"/>
<circle cx="226.9" cy="165.7" r=".46" fill="#f0f"/>
<circle cx="226.9" cy="165.7" r=".46" fill="none" stroke="#f0f" stroke-width=".21"/>
<circle cx="137.1" cy="179.8" r=".46" fill="#f0f"/>
<circle cx="137.1" cy="179.8" r=".46" fill="none" stroke="#f0f" stroke-width=".21"/>
<circle cx="224.5" cy="170.4" r=".46" fill="#f0f"/>
<circle cx="224.5" cy="170.4" r=".46" fill="none" stroke="#f0f" stroke-width=".21"/>
<circle cx="217.5" cy="59.4" r=".46" fill="#f0f"/>
<circle cx="217.5" cy="59.4" r=".46" fill="none" stroke="#f0f" stroke-width=".21"/>
<circle cx="330.8" cy="201.1" r=".45" fill="#f0f"/>
<circle cx="330.8" cy="201.1" r=".45" fill="none" stroke="#f0f" stroke-width=".21"/>
<circle cx="212.7" cy="144.4" r=".46" fill="#f0f"/>
<circle cx="212.7" cy="144.4" r=".46" fill="none" stroke="#f0f" stroke-width=".21"/>
<circle cx="316.7" cy="158.6" r=".46" fill="#f0f"/>
<circle cx="316.7" cy="158.6" r=".46" fill="none" stroke="#f0f" stroke-width=".21"/>
<circle cx="314.3" cy="156.2" r=".46" fill="#f0f"/>
<circle cx="314.3" cy="156.2" r=".46" fill="none" stroke="#f0f" stroke-width=".21"/>
<circle cx="97" cy="151.5" r=".46" fill="#f0f"/>
<circle cx="97" cy="151.5" r=".46" fill="none" stroke="#f0f" stroke-width=".21"/>
<circle cx="97" cy="172.7" r=".46" fill="#f0f"/>
<circle cx="97" cy="172.7" r=".46" fill="none" stroke="#f0f" stroke-width=".21"/>
<circle cx="87.5" cy="170.4" r=".47" fill="#f0f"/>
<circle cx="87.5" cy="170.4" r=".47" fill="none" stroke="#f0f" stroke-width=".21"/>
<circle cx="243.4" cy="78.2" r=".45" fill="#f0f"/>
<circle cx="243.4" cy="78.2" r=".45" fill="none" stroke="#f0f" stroke-width=".21"/>
<circle cx="118.2" cy="238.9" r=".46" fill="#f0f"/>
<circle cx="118.2" cy="238.9" r=".46" fill="none" stroke="#f0f" stroke-width=".21"/>
<circle cx="59.2" cy="168" r=".46" fill="#f0f"/>
<circle cx="59.2" cy="168" r=".46" fill="none" stroke="#f0f" stroke-width=".21"/>
<text font-size="7.5" x="134.8" y="15.8">BoosterPack Headers and Peripherals</text>
<text font-size="5" x="172.6" y="275.9">External flash</text>
<g font-size="4.5">
<text x="156.1" y="151.6">Wireless MCU IO block</text>
<text x="316.7" y="256">LAUNCHXL-CC26X2R1</text>
</g>
<text font-size="3.8" x="345.1" y="43.5">5V and 3V header</text>
<g font-size="3.5">
<text x="329.2" y="263.1">SJO</text>
<text x="329.2" y="270.2">NN</text>
</g>
<g font-size="3">
<text x="315" y="250.9">Title:</text>
<text x="315" y="260.3">Drawn:</text>
<text x="376.2" y="260.8">PN:</text>
<text x="315" y="267.4">Checked:</text>
<text x="315" y="274.5">Size:</text>
<text x="343.4" y="274.5">Rev:</text>
<text x="371.7" y="274.5">Sheet:</text>
<text x="324.5" y="276.9">A3</text>
<text x="352.8" y="276.9">C</text>
<text x="383.5" y="276.9">2</text>
<text x="388.3" y="276.9">of 7</text>
</g>
<text font-size="2.8" x="382.8" y="262.7">WCS037</text>
<g font-size="2.1">
<text x="94.7" y="32.5">WMCU_VDD</text>
<text x="128.2" y="32.5">5V0_BP</text>
<text x="99.4" y="39.8">1</text>
<text x="103.6" y="40">1</text>
<text x="119.9" y="40">2</text>
<text x="125.3" y="39.8">21</text>
<text x="250.6" y="39.8">40</text>
<text x="254.8" y="40">1</text>
<text x="271.1" y="40">2</text>
<text x="276.5" y="39.8">20</text>
<text x="99.4" y="42.1">2</text>
<text x="99.4" y="44.5">3</text>
<text x="99.4" y="46.9">4</text>
<text x="103.6" y="42.3">3</text>
<text x="103.6" y="44.7">5</text>
<text x="103.6" y="47.1">7</text>
<text x="119.9" y="42.3">4</text>
<text x="119.9" y="44.7">6</text>
<text x="119.9" y="47.1">8</text>
<text x="125.3" y="42.1">22</text>
<text x="125.3" y="44.5">23</text>
<text x="125.3" y="46.9">24</text>
<text x="250.6" y="42.1">39</text>
<text x="250.6" y="44.5">38</text>
<text x="250.6" y="46.9">37</text>
<text x="254.8" y="42.3">3</text>
<text x="254.8" y="44.7">5</text>
<text x="254.8" y="47.1">7</text>
<text x="271.1" y="42.3">4</text>
<text x="271.1" y="44.7">6</text>
<text x="271.1" y="47.1">8</text>
<text x="276.5" y="44.5">18</text>
<text x="276.5" y="42.1">19</text>
<text x="276.5" y="46.9">17</text>
<text x="99.4" y="49.2">5</text>
<text x="99.4" y="51.6">6</text>
<text x="99.4" y="53.9">7</text>
<text x="102.4" y="51.8">11</text>
<text x="103.6" y="49.4">9</text>
<text x="119.9" y="49.4">10</text>
<text x="119.9" y="51.8">12</text>
<text x="125.3" y="49.2">25</text>
<text x="125.3" y="51.6">26</text>
<text x="125.3" y="53.9">27</text>
<text x="250.6" y="49.2">36</text>
<text x="250.6" y="51.6">35</text>
<text x="250.6" y="53.9">34</text>
<text x="253.6" y="51.8">11</text>
<text x="254.8" y="49.4">9</text>
<text x="271.1" y="49.4">10</text>
<text x="271.1" y="51.8">12</text>
<text x="276.5" y="49.2">16</text>
<text x="276.5" y="51.6">15</text>
<text x="276.5" y="53.9">14</text>
<text x="344.8" y="49.1">WMCU_VDD</text>
<text x="99.4" y="56.3">8</text>
<text x="99.4" y="58.7">9</text>
<text x="102.4" y="54.1">13</text>
<text x="102.4" y="56.5">15</text>
<text x="102.4" y="58.9">17</text>
<text x="119.9" y="54.1">14</text>
<text x="119.9" y="56.5">16</text>
<text x="119.9" y="58.9">18</text>
<text x="125.3" y="58.7">29</text>
<text x="125.3" y="56.3">28</text>
<text x="250.6" y="56.3">33</text>
<text x="250.6" y="58.7">32</text>
<text x="253.6" y="54.1">13</text>
<text x="253.6" y="56.5">15</text>
<text x="253.6" y="58.9">17</text>
<text x="271.1" y="54.1">14</text>
<text x="271.1" y="56.5">16</text>
<text x="271.1" y="58.9">18</text>
<text x="276.5" y="56.3">13</text>
<text x="276.5" y="58.7">12</text>
<text x="356.4" y="54.1">1</text>
<text x="356.4" y="56.5">2</text>
<text x="356.4" y="58.9">3</text>
<text x="99.4" y="61">10</text>
<text x="102.4" y="61.3">19</text>
<text x="119.9" y="61.3">20</text>
<text x="125.3" y="61">30</text>
<text x="250.6" y="61">31</text>
<text x="253.6" y="61.3">19</text>
<text x="271.1" y="61.3">20</text>
<text x="276.5" y="61">11</text>
<text x="350.2" y="75">5V0_BP</text>
<text x="356.4" y="80.1">1</text>
<text x="356.4" y="82.5">2</text>
<text x="356.4" y="84.9">3</text>
<text x="342.2" y="141.6">2</text>
<text x="342.2" y="143.9">4</text>
<text x="358.5" y="141.6">1</text>
<text x="358.5" y="143.9">3</text>
<text x="91.6" y="145.9">WMCU_VDD</text>
<text x="167.4" y="160.4">5</text>
<text x="195.5" y="160.4">26</text>
<text x="167.4" y="162.8">6</text>
<text x="167.4" y="165.2">7</text>
<text x="167.4" y="167.6">8</text>
<text x="195.5" y="162.8">27</text>
<text x="195.5" y="165.2">28</text>
<text x="195.5" y="167.6">29</text>
<text x="166.2" y="172.3">10</text>
<text x="167.4" y="169.9">9</text>
<text x="195.5" y="169.9">30</text>
<text x="195.5" y="172.3">31</text>
<text x="166.2" y="174.6">11</text>
<text x="166.2" y="177">12</text>
<text x="166.2" y="179.4">14</text>
<text x="195.5" y="174.6">32</text>
<text x="195.5" y="177">36</text>
<text x="195.5" y="179.4">37</text>
<text x="166.2" y="181.7">15</text>
<text x="166.2" y="184.1">16</text>
<text x="195.5" y="181.7">38</text>
<text x="195.5" y="184.1">39</text>
<text x="166.2" y="186.4">17</text>
<text x="166.2" y="188.8">18</text>
<text x="166.2" y="191.2">19</text>
<text x="195.5" y="186.4">40</text>
<text x="195.5" y="188.8">41</text>
<text x="195.5" y="191.2">42</text>
<text x="328" y="187.7" transform="rotate(-90 328 187.7)">2</text>
<text x="330.4" y="187.7" transform="rotate(-90 330.4 187.7)">4</text>
<text x="354" y="187.7" transform="rotate(-90 354 187.7)">1</text>
<text x="356.4" y="187.7" transform="rotate(-90 356.4 187.7)">3</text>
<text x="382.3" y="187.7" transform="rotate(-90 382.3 187.7)">2</text>
<text x="394.1" y="187.7" transform="rotate(-90 394.1 187.7)">2</text>
<text x="166.2" y="193.5">20</text>
<text x="166.2" y="195.9">21</text>
<text x="195.5" y="193.5">43</text>
<text x="328" y="199.2" transform="rotate(-90 328 199.2)">1</text>
<text x="330.4" y="199.2" transform="rotate(-90 330.4 199.2)">3</text>
<text x="354" y="199.2" transform="rotate(-90 354 199.2)">2</text>
<text x="356.4" y="199.2" transform="rotate(-90 356.4 199.2)">4</text>
<text x="382.3" y="199.2" transform="rotate(-90 382.3 199.2)">1</text>
<text x="394.1" y="199.2" transform="rotate(-90 394.1 199.2)">1</text>
<text x="115.9" y="233.3">WMCU_VDD</text>
<text x="163.2" y="230.9">WMCU_VDD</text>
<text x="224.6" y="242.7">WMCU_VDD</text>
<text x="174.5" y="247.9">5</text>
<text x="174.5" y="250.2">6</text>
<text x="202.6" y="247.9">8</text>
<text x="312.7" y="246.5">Standard</text>
<text x="174.5" y="252.6">1</text>
<text x="174.5" y="254.9">3</text>
<text x="174.5" y="257.3">7</text>
<text x="202.6" y="257.3">2</text>
<text x="174.5" y="262">4</text>
<text x="174.5" y="264.4">9</text>
<text x="315" y="280.8">Date:</text>
<text x="348.1" y="280.8">Tuesday, November 19, 2019</text>
</g>
<g font-size="2.1" fill="#000080">
<text x="106.5" y="37.7">J1</text>
<text x="257.6" y="37.7">J2</text>
<text x="363.7" y="49.5">P1</text>
<text x="231.6" y="59">R48</text>
<text x="241.1" y="59">0</text>
<text x="231.6" y="61.3">R49</text>
<text x="241.1" y="61.3">0</text>
<text x="291.9" y="70.8">R51</text>
<text x="291.9" y="73.2">0</text>
<text x="363.7" y="75.5">P2</text>
<text x="345.1" y="136.9">P6</text>
<text x="170.2" y="157">U1B</text>
<text x="333.2" y="174.7">R56</text>
<text x="333.2" y="177.1">100</text>
<text x="359.2" y="174.7">R55</text>
<text x="359.2" y="177.1">100</text>
<text x="385.2" y="179.5">R15</text>
<text x="397" y="179.5">R14</text>
<text x="385.2" y="181.8">180</text>
<text x="397" y="181.8">220</text>
<text x="333.2" y="191.3">SW1</text>
<text x="360.6" y="191.3">SW2</text>
<text x="386.6" y="191.3">CR1</text>
<text x="398.4" y="191.3">CR2</text>
<text x="170.2" y="202.1">CC2652R1FRGZ</text>
<text x="167.9" y="240.9">R11</text>
<text x="167.9" y="243.2">2.2k</text>
<text x="177.3" y="245.6">U4</text>
<text x="218.7" y="244.4">R89</text>
<text x="218.7" y="246.8">0</text>
<text x="217.5" y="255">C30</text>
<text x="217.5" y="257.4">100nF</text>
<text x="177.3" y="269.2">MX25R8035FZUIL0</text>
</g>
<g font-size="2.1" fill="#f00">
<text x="229.7" y="39.8">DIO7_GLED</text>
<text x="78.6" y="42.2">DIO23_Analog</text>
<text x="78.6" y="44.5">DIO2_RXD</text>
<text x="78.6" y="46.9">DIO3_TXD</text>
<text x="137.6" y="46.9">DIO26_Analog</text>
<text x="137.6" y="44.5">DIO25_Analog</text>
<text x="229.7" y="46.9">DIO19_CTS</text>
<text x="229.7" y="44.5">DIO20_Flash_CS</text>
<text x="229.7" y="42.2">DIO6_RLED</text>
<text x="284.1" y="44.5">DIO11_CS</text>
<text x="284.1" y="42.4">DIO12</text>
<text x="78.6" y="54">DIO10_SCLK</text>
<text x="78.6" y="51.6">DIO24_Analog</text>
<text x="78.6" y="49.5">DIO22</text>
<text x="137.6" y="54">DIO29_Analog</text>
<text x="137.6" y="51.6">DIO28_Analog</text>
<text x="137.6" y="49.3">DIO27_Analog</text>
<text x="229.7" y="49.3">DIO18_RTS/SWO</text>
<text x="229.7" y="51.6">BP_RESET</text>
<text x="284.1" y="51.6">DIO9_MOSI</text>
<text x="284.1" y="54">DIO8_MISO</text>
<text x="284.1" y="49.3">LP_RESET</text>
<text x="78.6" y="58.7">DIO4_SCL</text>
<text x="78.6" y="56.6">DIO21</text>
<text x="137.6" y="56.3">DIO30_Analog</text>
<text x="137.6" y="58.9">DIO0</text>
<text x="189.9" y="58">WMCU_TCK</text>
<text x="189.9" y="55.7">WMCU_TMS</text>
<text x="284.1" y="56.3">DIO13_BTN1</text>
<text x="284.1" y="58.7">DIO14_BTN2</text>
<text x="78.6" y="61.1">DIO5_SDA</text>
<text x="137.6" y="61.3">DIO1</text>
<text x="189.9" y="65.1">WMCU_RESET</text>
<text x="189.9" y="62.7">DIO17_TDI</text>
<text x="189.9" y="60.4">DIO16_TDO</text>
<text x="284.1" y="61.3">DIO15</text>
<text x="151.8" y="160.5">DIO0</text>
<text x="203.8" y="160.3">DIO16_TDO</text>
<text x="31.6" y="166.7">WMCU_RXD</text>
<text x="151.8" y="165">DIO2_RXD</text>
<text x="151.8" y="167.4">DIO3_TXD</text>
<text x="151.8" y="162.9">DIO1</text>
<text x="203.8" y="165">DIO18_RTS/SWO</text>
<text x="203.8" y="162.6">DIO17_TDI</text>
<text x="203.8" y="167.4">DIO19_CTS</text>
<text x="271.8" y="166.2">WMCU_SWO</text>
<text x="31.6" y="169">WMCU_TXD</text>
<text x="151.8" y="172.1">DIO5_SDA</text>
<text x="151.8" y="169.7">DIO4_SCL</text>
<text x="203.8" y="172.3">DIO21</text>
<text x="203.8" y="169.7">DIO20_Flash_CS</text>
<text x="151.8" y="176.8">DIO7_GLED</text>
<text x="151.8" y="174.5">DIO6_RLED</text>
<text x="151.8" y="179.2">DIO8_MISO</text>
<text x="203.8" y="176.8">DIO23_Analog</text>
<text x="203.8" y="179.2">DIO24_Analog</text>
<text x="203.8" y="174.7">DIO22</text>
<text x="151.8" y="183.9">DIO10_SCLK</text>
<text x="151.8" y="181.5">DIO9_MOSI</text>
<text x="203.8" y="181.5">DIO25_Analog</text>
<text x="203.8" y="183.9">DIO26_Analog</text>
<text x="151.8" y="191">DIO13_BTN1</text>
<text x="151.8" y="186.3">DIO11_CS</text>
<text x="151.8" y="188.8">DIO12</text>
<text x="203.8" y="186.3">DIO27_Analog</text>
<text x="203.8" y="188.6">DIO28_Analog</text>
<text x="203.8" y="191">DIO29_Analog</text>
<text x="151.8" y="193.3">DIO14_BTN2</text>
<text x="151.8" y="195.9">DIO15</text>
<text x="203.8" y="193.3">DIO30_Analog</text>
</g>
<g font-size="2.1" fill="#808080">
<text x="231.6" y="54.2">R46</text>
<text x="231.6" y="56.6">R47</text>
<text x="241.1" y="54.2">DNM</text>
<text x="241.1" y="56.6">DNM</text>
<text x="231.6" y="70.8">R52</text>
<text x="231.6" y="73.2">DNM</text>
<text x="89.9" y="158.2">R2</text>
<text x="89.9" y="160.5">DNM</text>
<text x="99.4" y="158.2">R3</text>
<text x="99.4" y="160.5">DNM</text>
<text x="113.5" y="245.6">R60</text>
<text x="127.7" y="245.6">R59</text>
<text x="113.5" y="247.9">DNM</text>
<text x="127.7" y="247.9">DNM</text>
</g>
<g font-size="2.1" fill="#004080">
<text x="171.4" y="161.9">DIO_0</text>
<text x="185.3" y="161.9">DIO_16</text>
<text x="171.4" y="164.3">DIO_1</text>
<text x="171.4" y="166.7">DIO_2</text>
<text x="185.3" y="164.3">DIO_17</text>
<text x="185.3" y="166.7">DIO_18</text>
<text x="171.4" y="169">DIO_3</text>
<text x="171.4" y="171.4">DIO_4</text>
<text x="171.4" y="173.7">DIO_5</text>
<text x="185.3" y="169">DIO_19</text>
<text x="185.3" y="171.4">DIO_20</text>
<text x="185.3" y="173.7">DIO_21</text>
<text x="171.4" y="176.1">DIO_6</text>
<text x="171.4" y="178.5">DIO_7</text>
<text x="185.3" y="176.1">DIO_22</text>
<text x="185.3" y="178.5">DIO_23</text>
<text x="171.4" y="180.8">DIO_8</text>
<text x="171.4" y="183.2">DIO_9</text>
<text x="171.4" y="185.5">DIO_10</text>
<text x="185.3" y="180.8">DIO_24</text>
<text x="185.3" y="183.2">DIO_25</text>
<text x="185.3" y="185.5">DIO_26</text>
<text x="171.4" y="187.9">DIO_11</text>
<text x="171.4" y="190.3">DIO_12</text>
<text x="185.3" y="187.9">DIO_27</text>
<text x="185.3" y="190.3">DIO_28</text>
<text x="171.4" y="192.7">DIO_13</text>
<text x="171.4" y="195">DIO_14</text>
<text x="171.4" y="197.4">DIO_15</text>
<text x="185.3" y="192.7">DIO_29</text>
<text x="185.3" y="195">DIO_30</text>
<text x="178.5" y="249.3">SI/SIO0</text>
<text x="178.5" y="251.7">SCLK</text>
<text x="195.3" y="249.3">VCC</text>
<text x="178.5" y="254">nCS</text>
<text x="178.5" y="256.4">nWP/SIO2</text>
<text x="178.5" y="263.5">GND</text>
<text x="178.5" y="258.8">nRST/SIO3</text>
<text x="191.3" y="258.8">SO/SIO1</text>
<text x="178.5" y="265.9">EGP</text>
</g>
<g font-size="1.7">
<text x="60" y="9.2">1</text>
<text x="137.1" y="9.2">2</text>
<text x="214.2" y="9.2">3</text>
<text x="291.4" y="9.2">4</text>
<text x="368.6" y="9.2">5</text>
<text x="19.6" y="45.2">A</text>
<text x="407.8" y="45.2">A</text>
<text x="19.6" y="113">B</text>
<text x="407.8" y="113">B</text>
<text x="19.6" y="180.9">C</text>
<text x="407.8" y="180.9">C</text>
<text x="19.6" y="248.8">D</text>
<text x="407.8" y="248.8">D</text>
<text x="60" y="283">1</text>
<text x="137.1" y="283">2</text>
<text x="214.2" y="283">3</text>
<text x="291.4" y="283">4</text>
<text x="368.6" y="283">5</text>
</g>
</svg>
